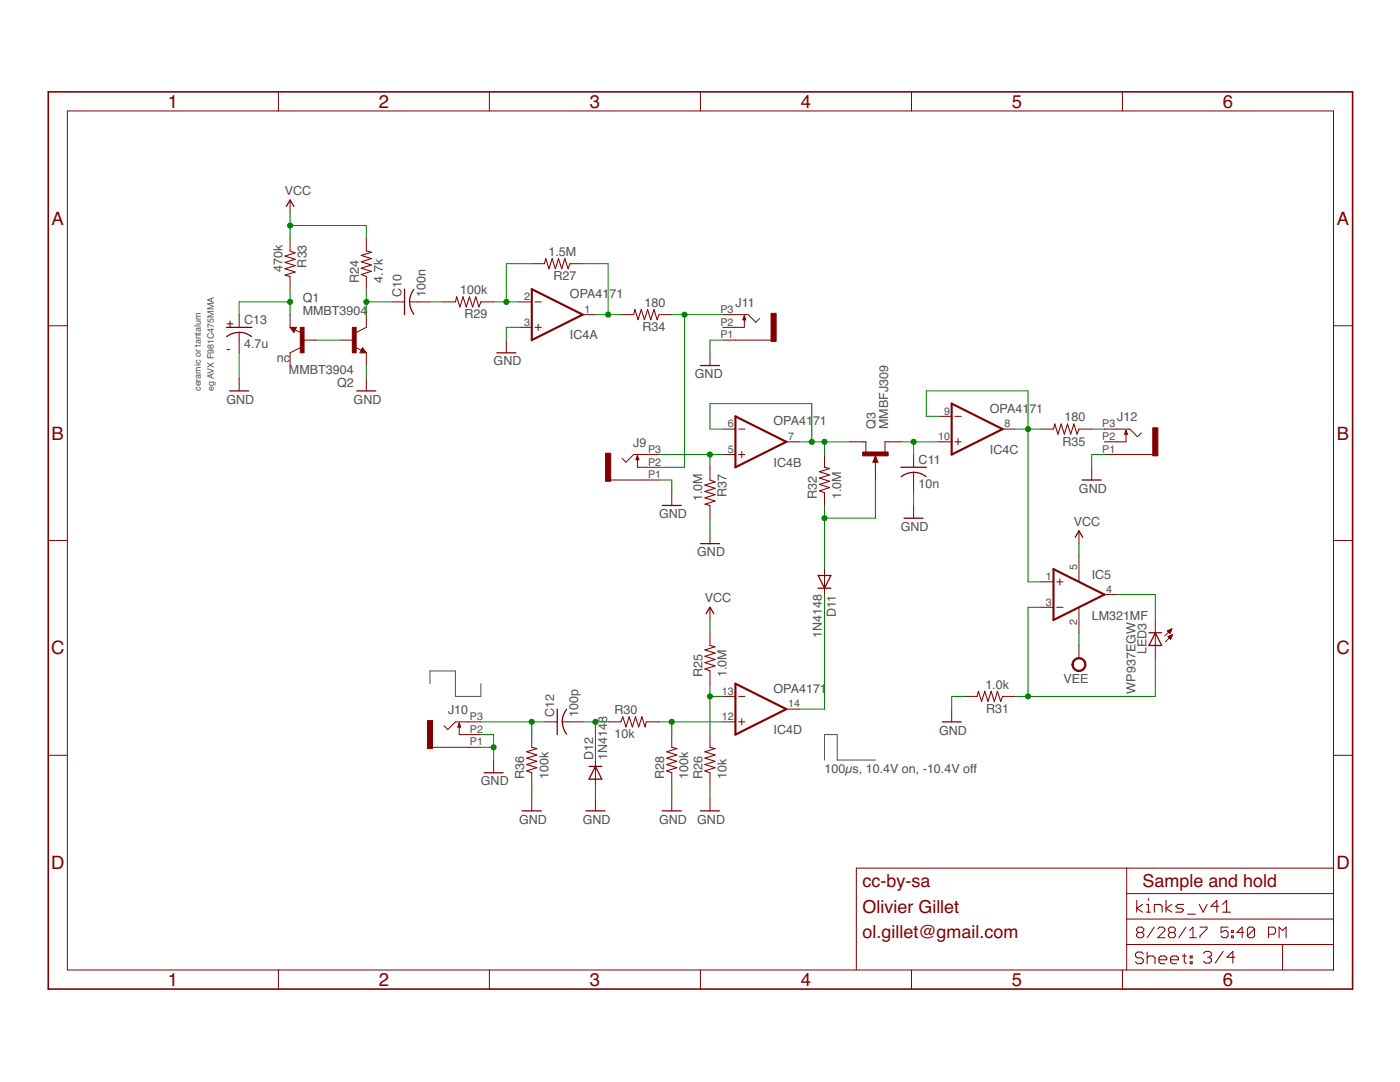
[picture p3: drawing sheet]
<svg xmlns="http://www.w3.org/2000/svg" width="279mm" height="216mm" viewBox="0 0 279 216" stroke-linecap="round" stroke-linejoin="round" font-family="sans-serif">
<path d="M85.8 136.4v-2.5h5.1v5.1h5.1v-2.6M164.5 151.7v-5.1h2.6v5.1h7.6" fill="none" stroke="#505050" stroke-width=".2"/>
<g fill="none" stroke="#800000" stroke-width=".25">
<path d="M57.1 41.2l.8-1.3 .8 1.3M80.7 57.7v5.1M82.6 57.7a4 4 0 0 0 0 5M45.2 65.3h5.1M45.8 78h3.8M47.7 66.3a3.8 3.8 0 0 1 2.5 .9M47.7 66.3l-1.5 .3-.9 .6M58.9 65.4h-.8l.6 .7 .2-.5h-.4l.2 .2M71.2 78h3.8M72.3 69.9l.2 .2h-.4l.2-.5 .6 .7h-.8M99.1 70.4h3.9M139.8 72.9h3.8"/>
<path d="M148.5 63l.3 .8h-.5zM127.2 91l.3 .7h-.5zM179.8 93.2h5.1M179.9 95.1a4 4 0 0 1 4.9 0M216 95.8h3.8M224.7 85.9l.3 .7h-.5zM132.2 100.9h3.8M139.8 108.5h3.8M163.3 114.8h2.5l-1.3 2.6zM163.3 117.4h2.5M180.4 103.4h3.8M214.6 107.2l.7-1.3 .8 1.3"/>
<path d="M140.9 122.4l.8-1.2 .8 1.2M229.3 126.3h2.5M230.6 126.3l1.2 2.5h-2.5zM91.7 144.3l.2 .8h-.5zM96.6 154.2h3.8M111.2 141.5v5.1M113.1 141.5a4 4 0 0 0 0 5M117.6 152.9h2.5M118.8 152.9l1.3 2.6h-2.5zM188 144h3.8M104.2 161.8h3.8M116.9 161.8h3.8"/>
<path d="M132.2 161.8h3.8M139.8 161.8h3.8"/>
</g>
<g fill="none" stroke="#800000" stroke-width=".2">
<path d="M55.6 18.3v3.8M97.7 18.3v3.8M139.8 18.3v3.8M181.9 18.3v3.8M224 18.3v3.8M13.4 22.1h252.7v171.4h-252.7zM57.9 39.9v2.6M57.9 47.5v2.6M57.9 55.2v2.5M73.1 47.5v2.6M73.1 55.2v2.5M106.1 52.6h2.6"/>
<path d="M113.7 52.6h2.6M9.6 65h3.8M47.7 62.8v2.5M47.7 66.3v4.1M47.7 75.5v2.5M57.9 65.3h1.3l-.5 1zM57.9 62.8v2.5M58.9 65.8l1.2 .6M59.9 69.4l-2 1v2.5M60.4 67.9h2.6M68.1 67.9h2.5M70.9 69.3l1.2 .6"/>
<path d="M72.3 69.4l.8 1h-1.3zM73.1 62.8v2.5l-2 1M73.1 70.4v2.5M73.1 75.5v2.5M78.2 60.2h2.5M81.7 60.2h4.1M88.3 60.2h2.6M96 60.2h2.5M101 67.9v2.5M103.6 65.3h2.5M103.6 60.2h2.5M106.8 65.3h1.2"/>
<path d="M106.8 60.2h1.2M107.4 64.7v1.3M116.3 62.8h2.5M123.9 62.8h2.5M131.5 62.8h2.6M141.7 70.4v2.5M144.2 62.8h5.1l1.5 1.5 .8-.8M144.2 67.9h9.7M148.5 63v2.3h-4.3M266.1 65h3.8M121.9 95.8h9.6M127.2 91v2.2h4.3"/>
<path d="M131.5 90.7h-5.1l-1.5 1.5-.7-.7M134.1 98.3v2.6M141.7 93.2v2.6M144.2 85.6h2.6M144.2 90.7h2.6M147.4 85.6h1.3M147.4 90.7h1.3M148 90.1v1.2M156.9 88.2h2.6M164.5 90.7v2.5M164.5 98.3v2.6M169.6 88.2h3.2v2"/>
<path d="M174.7 91l.5 1.2h-1zM174.7 91v4.8M179.8 88.2h-3.2v2M182.3 90.7v2.5M182.3 94.3v4M187.4 88.2h2.5M187.4 83.1h2.5M190.6 88.2h1.2M190.6 83.1h1.2M191.2 87.5v1.3M200.1 85.6h2.5M207.7 85.6h2.5"/>
<path d="M215.3 85.6h2.6M217.9 93.2v2.6M220.4 85.6h5.1l1.5 1.5 .8-.7M220.4 90.7h9.7M224.7 85.9v2.3h-4.3M9.6 107.8h3.8M141.7 100.9v2.5M141.7 105.9v2.6M164.5 113.6v5M182.3 100.9v2.5M207.7 116.1h2.5M210.9 116.1h1.3"/>
<path d="M211.5 115.5v1.2M215.3 105.9v2.6M215.3 111v5.1M220.4 118.6h2.5M266.1 107.8h3.8M141.7 121.2v2.5M141.7 126.3v2.5M141.7 133.9v2.5M144.2 139h2.6M147.4 139h1.3M192.5 139h2.5M200.1 139h2.5"/>
<path d="M207.7 121.2h2.5M210.9 121.2h1.3M215.3 121.2v5.1M215.3 128.8v2.5M230.6 123.7v7.6M233 125.9l.9-.4-.4 .9zM233.1 126h.6M233.1 125.8h.6M233.1 127h.7M233.2 126.1h.4M233.3 127.2h.5M233.3 126.2h.3"/>
<path d="M233.3 126.9h.6M233.4 125.7h.4M233.4 127.3h.3M233.4 126.3h.1M233.5 127.4h.2M233.6 127.5h.1M233.6 126.8h.3M233.6 125.6h.2M233.9 125.5l-1.4 1.4M233.9 126.7h.1M234 126.6l-1.4 1.4M234 126.6l-.4 .9"/>
<path d="M234 126.6l-.9 .4 .5 .5M9.6 150.7h3.8M86.3 149.1h9.7M91.7 144.3v2.3h4.3M96 144h-5.1l-1.5 1.6-.8-.8M98.5 151.7v2.5M106.1 146.6v2.5M106.1 154.2v2.5M106.1 159.3v2.5M108.7 144h2.5M112.2 144h4.1M118.8 151.7v5"/>
<path d="M118.8 159.3v2.5M121.4 144h2.5M129 144h2.5M134.1 146.6v2.5M134.1 154.2v2.5M134.1 159.3v2.5M141.7 146.6v2.5M141.7 154.2v2.5M141.7 159.3v2.5M144.2 144h2.6M147.4 144h1.3M148 143.4v1.3"/>
<path d="M156.9 141.5h2.6M189.9 141.5v2.5M266.1 150.7h3.8M224.9 173.2v20.3M224.9 178.3h41.2M266.1 173.2h-95.2v20.3M55.6 193.5v3.9M97.7 193.5v3.9M139.8 193.5v3.9M181.9 193.5v3.9M224 193.5v3.9M224.9 188.5h41.2"/>
<path d="M224.9 183.4h41.2M227.2 186.1l-.4-.4v-.3l.4-.4h.7l.4 .4v.3l-.4 .4M227.2 186.1l-.4 .3v.4l.4 .3h.7l.4-.3v-.4l-.4-.3M227.2 186.1h.7M230.4 185l-1.4 2.1M231.1 185.4l.3-.4h.7l.4 .4v.3l-1.4 1.4h1.4M233.5 186.1l-.3-.4v-.3l.3-.4h.7l.4 .4v.3l-.4 .4M233.5 186.1l-.3 .3v.4l.3 .3h.7l.4-.3v-.4l-.4-.3M233.5 186.1h.7M236.7 185l-1.4 2.1M237.4 187.1h1.4M237.4 185.7l.7-.7v2.1"/>
<path d="M239.5 185h1.4v.4l-1.4 1.4v.3M245.1 185h-1.4v1.1l.7-.4h.4l.3 .4v.7l-.3 .3h-.8l-.3-.3M245.8 186.8h.3v.3h-.3zM245.8 185.7h.3v.4h-.3zM248.2 186.1h-1.4l1.1-1.1v2.1M250.4 185.4l-.4-.4h-.7l-.4 .4v1.4M250.4 185.4v1.4l-.4 .3h-.7l-.4-.3M250.4 185.4l-1.5 1.4M253.2 186.4h1l.4-.3v-.7l-.4-.4h-1v2.1M255.3 187.1v-2.1l.7 .7 .7-.7v2.1M256 188.5v5"/>
</g>
<g fill="none" stroke="#800000" stroke-width=".21">
<path d="M57.9 50.1l1 .4-2 .6 2 .6-2 .7 2 .6-2 .6 2 .7-2 .6 1 .3M73.1 50.1l1 .2-2 .7 2 .6-2 .6 2 .7-2 .6 2 .6-2 .7 1 .4M108.7 52.6l.2-1 .7 2 .6-2 .6 2 .7-2 .6 2 .6-2 .7 2 .3-1M90.9 60.2l.2-1 .7 2.1 .6-2.1 .6 2.1 .7-2.1 .6 2.1 .7-2.1 .6 2.1 .4-1.1M126.4 62.8l.3-1 .6 2 .7-2 .6 2 .6-2 .7 2 .6-2 .6 2 .4-1M141.7 95.8l1 .4-2 .6 2 .6-2 .7 2 .6-2 .6 2 .7-2 .6 1 .3M164.5 93.2l1.1 .3-2.1 .6 2.1 .7-2.1 .6 2.1 .6-2.1 .7 2.1 .6-2.1 .6 1 .4M210.2 85.6l.3-1 .6 2 .7-2 .6 2 .6-2 .7 2 .6-2 .6 2 .4-1M141.7 128.8l1 .3-2 .6 2 .6-2 .7 2 .6-2 .6 2 .7-2 .6 1 .4M195 139l.3-1.1 .6 2.1 .6-2.1 .7 2.1 .6-2.1 .6 2.1 .7-2.1 .6 2.1 .4-1M106.1 149.1l1 .3-2 .6 2 .6-2 .7 2 .6-2 .6 2 .7-2 .6 1 .4M123.9 144l.4-1 .6 2.1 .7-2.1 .6 2.1 .6-2.1 .7 2.1 .6-2.1 .6 2.1 .3-1.1"/>
<path d="M134.1 149.1l1 .3-2 .6 2 .6-2 .7 2 .6-2 .6 2 .7-2 .6 1 .4M141.7 149.1l1 .3-2 .6 2 .6-2 .7 2 .6-2 .6 2 .7-2 .6 1 .4M226.9 179.7v2.3M229.2 179.3v.4M232.7 179.7v2.3M228 180.5l-1.1 .8 1.1 .7M228.2 190.4l-.4-.4h-.8l-.4 .4v.4l.4 .3h.8l.4 .4v.4l-.4 .4h-.8l-.4-.4M228.8 180.5h.4v1.5M228.8 182h.8M228.9 190v2.3M228.9 191.1l.4-.3h.8l.4 .3v1.2M230.4 182v-1.5h1.1l.4 .3v1.2"/>
<path d="M231.3 191.5h1.6v-.4l-.4-.3h-.8l-.4 .3v.8l.4 .4h.8M233.6 191.5h1.6v-.4l-.4-.3h-.8l-.4 .3v.8l.4 .4h.8M233.9 180.5l-1.2 .8 1.2 .7M236 190.8h.7M236.2 180.5h-1.1l-.4 .3 .4 .5h.7l.4 .3-.4 .4h-1.1M236.3 190.4v1.5l.4 .4M237 182.4h1.5M237.5 190.8h.4v.3h-.4zM237.5 191.9h.4v.4h-.4zM239.3 180.5l.8 1.5 .8-1.5M240.2 190.2l.4-.4h.8l.4 .4v.4l-.4 .4M241 191h.4"/>
<path d="M241.4 191l.4 .4v.4l-.4 .4h-.8l-.4-.4M243.2 180.8h-1.5l1.1-1.1v2.3M244 182h1.6M244 180.5l.8-.8v2.3M244.1 189.8l-1.6 2.4M246.4 191h-1.5l1.1-1.2v2.4"/>
</g>
<path d="M106.1 57.7l10.2 5.1-10.2 5.1zM146.8 83.1l10.1 5.1-10.1 5zM189.9 80.5l10.2 5.1-10.2 5.1zM210.2 113.6l10.2 5-10.2 5.1zM146.8 136.4l10.1 5.1-10.1 5.1z" fill="none" stroke="#800000" stroke-width=".42"/>
<path d="M214.3 131.7a1.4 1.4 0 0 1 2.2 .2 1.4 1.4 0 0 1-.8 2.1 1.4 1.4 0 0 1-1.8-1.4h.3a1.15 1.15 0 0 1 1.6-1.1 1.15 1.15 0 0 1 .3 1.9 1.15 1.15 0 0 1-1.9-.5v-.3h-.3z" fill-rule="evenodd" fill="#800000" stroke="#800000" stroke-width=".2"/>
<g fill="#800000" stroke="#800000" stroke-width=".2">
<path d="M230.1 85.4h1v5.6h-1z"/>
<path d="M120.9 90.4h1v5.6h-1z"/>
<path d="M85.3 143.8h1v5.6h-1z"/>
<path d="M153.9 62.5h1v5.6h-1z"/>
<path d="M172.2 90.2h5v.8h-5z"/>
<path d="M59.9 65.3h.8v5.1h-.8z"/>
<path d="M70.3 65.3h.8v5.1h-.8z"/>
</g>
<path d="M9.6 18.3h260.3v179.1h-260.3zM174.7 91.3l-.2 .8h.5l-.3-.6" fill="none" stroke="#800000" stroke-width=".32"/>
<g fill="none" stroke="#008000" stroke-width=".2">
<path d="M57.9 45h15.2v2.5M57.9 42.5v5M57.9 57.7v5.1M73.1 57.7v5.1M106.1 52.6h-5.1v7.6M116.3 52.6h5.1v10.2M47.7 70.4v5.1M57.9 60.2h-10.2v2.6M63 67.9h5.1M73.1 72.9v2.6M73.1 60.2h5.1M85.8 60.2h2.5"/>
<path d="M98.5 60.2h5.1M103.6 65.3h-2.6v2.6M118.8 62.8h5.1M134.1 62.8h10.1M136.6 62.8v30.4h-5.1M144.2 67.9h-2.5v2.5M131.5 90.7h12.7M131.5 95.8h2.6v2.5M141.7 90.7v2.5M144.2 85.6h-2.5v-5.1h20.3v7.7M159.5 88.2h10.1M164.5 88.2v2.5"/>
<path d="M174.7 95.8v7.6h-10.2M179.8 88.2h7.6M182.3 88.2v2.5M182.3 98.3v2.6M187.4 83.1h-2.5v-5.1h20.3v38.1h2.5M202.6 85.6h5.1M217.9 85.6h2.5M220.4 90.7h-2.5v2.5M141.7 103.4v2.5M164.5 100.9v12.7M164.5 118.6v22.9h-5M215.3 108.5v2.5"/>
<path d="M222.9 118.6h7.7v5.1M141.7 139h2.5M141.7 123.7v2.6M141.7 136.4v10.2M192.5 139h-2.6v2.5M207.7 121.2h-2.5v17.8M215.3 126.3v2.5M230.6 131.3v7.7h-28M96 149.1h2.5M96 146.6h2.5v5.1M96 144h12.7M106.1 144v2.6"/>
<path d="M106.1 156.7v2.6M116.3 144h5.1M118.8 144v7.7M118.8 156.7v2.6M131.5 144h12.7M134.1 144v2.6M134.1 156.7v2.6M141.7 156.7v2.6"/>
</g>
<g fill="#008000" stroke="#008000" stroke-width=".2">
<circle cx="98.5" cy="149.1" r=".51"/>
<circle cx="57.9" cy="45" r=".51"/>
<circle cx="205.2" cy="139" r=".51"/>
<circle cx="205.2" cy="85.6" r=".51"/>
<circle cx="121.4" cy="62.8" r=".51"/>
<circle cx="136.6" cy="62.8" r=".51"/>
<circle cx="141.7" cy="90.7" r=".51"/>
<circle cx="162" cy="88.2" r=".51"/>
<circle cx="164.5" cy="88.2" r=".51"/>
<circle cx="164.5" cy="103.4" r=".51"/>
<circle cx="182.3" cy="88.2" r=".51"/>
<circle cx="106.1" cy="144" r=".51"/>
<circle cx="118.8" cy="144" r=".51"/>
<circle cx="134.1" cy="144" r=".51"/>
<circle cx="141.7" cy="139" r=".51"/>
<circle cx="101" cy="60.2" r=".51"/>
<circle cx="57.9" cy="60.2" r=".51"/>
<circle cx="73.1" cy="60.2" r=".51"/>
</g>
<g font-size="3.7" fill="#800000">
<text x="33.5" y="21.5">1</text>
<text x="75.6" y="21.5">2</text>
<text x="117.7" y="21.5">3</text>
<text x="159.8" y="21.5">4</text>
<text x="201.9" y="21.5">5</text>
<text x="244.1" y="21.5">6</text>
<text x="10.3" y="44.9">A</text>
<text x="266.8" y="44.9">A</text>
<text x="10.3" y="87.7">B</text>
<text x="266.8" y="87.7">B</text>
<text x="10.2" y="130.6">C</text>
<text x="266.7" y="130.6">C</text>
<text x="10.2" y="173.4">D</text>
<text x="266.7" y="173.4">D</text>
<text x="33.5" y="196.7">1</text>
<text x="75.6" y="196.7">2</text>
<text x="117.7" y="196.7">3</text>
<text x="159.8" y="196.7">4</text>
<text x="201.9" y="196.7">5</text>
<text x="244.1" y="196.7">6</text>
</g>
<g font-size="3.6" fill="#800000">
<text x="172.2" y="177">cc-by-sa</text>
<text x="228" y="177">Sample and hold</text>
<text x="172.2" y="182.1">Olivier Gillet</text>
<text x="172.2" y="187.2">ol.gillet@gmail.com</text>
</g>
<g font-size="2.5" fill="#505050">
<text x="56.9" y="38.9">VCC</text>
<text x="61.2" y="53.4" transform="rotate(-90 61.2 53.4)">R33</text>
<text x="109.5" y="51.1">1.5M</text>
<text x="56.4" y="54.2" transform="rotate(-90 56.4 54.2)">470k</text>
<text x="71.6" y="56.4" transform="rotate(-90 71.6 56.4)">R24</text>
<text x="76.4" y="56.4" transform="rotate(-90 76.4 56.4)">4.7k</text>
<text x="80.1" y="59.2" transform="rotate(-90 80.1 59.2)">C10</text>
<text x="84.9" y="59.2" transform="rotate(-90 84.9 59.2)">100n</text>
<text x="91.8" y="58.7">100k</text>
<text x="110.5" y="55.9">R27</text>
<text x="113.8" y="59.5">OPA41</text>
<text x="121.6" y="59.5">71</text>
<text x="48.7" y="64.7">C13</text>
<text x="60.4" y="62.8">MMBT3904</text>
<text x="60.4" y="60.2">Q1</text>
<text x="92.7" y="63.5">R29</text>
<text x="128.6" y="61.2">180</text>
<text x="146.8" y="61.2">J11</text>
<text x="48.7" y="69.5">4.7u</text>
<text x="113.8" y="67.7">IC4A</text>
<text x="128.2" y="66">R34</text>
<text x="55.2" y="72.2">nc</text>
<text x="57.7" y="74.7">MMBT3904</text>
<text x="67.3" y="77.2">Q2</text>
<text x="98.5" y="72.9">GND</text>
<text x="138.7" y="75.5">GND</text>
<text x="45.2" y="80.5">GND</text>
<text x="70.6" y="80.5">GND</text>
<text x="197.6" y="82.3">OPA41</text>
<text x="205.4" y="82.3">71</text>
<text x="126.3" y="89.2">J9</text>
<text x="154.4" y="84.9">OPA41</text>
<text x="162.3" y="84.9">71</text>
<text x="174.7" y="85.6" transform="rotate(-90 174.7 85.6)">Q3</text>
<text x="177.2" y="85.6" transform="rotate(-90 177.2 85.6)">MMBFJ309</text>
<text x="212" y="88.9">R35</text>
<text x="212.4" y="84.1">180</text>
<text x="223" y="84.1">J12</text>
<text x="154.4" y="93.1">IC4B</text>
<text x="183.3" y="92.6">C11</text>
<text x="197.6" y="90.6">IC4C</text>
<text x="140.2" y="100.1" transform="rotate(-90 140.2 100.1)">1.0M</text>
<text x="145" y="99.1" transform="rotate(-90 145 99.1)">R37</text>
<text x="163" y="99.6" transform="rotate(-90 163 99.6)">R32</text>
<text x="167.8" y="99.6" transform="rotate(-90 167.8 99.6)">1.0M</text>
<text x="183.3" y="97.4">10n</text>
<text x="215.3" y="98.3">GND</text>
<text x="131.5" y="103.4">GND</text>
<text x="179.8" y="105.9">GND</text>
<text x="214.3" y="104.9">VCC</text>
<text x="139.1" y="111">GND</text>
<text x="217.9" y="115.5">IC5</text>
<text x="140.7" y="120.2">VCC</text>
<text x="166.8" y="123" transform="rotate(-90 166.8 123)">D11</text>
<text x="217.9" y="123.7">LM321MF</text>
<text x="164" y="127.4" transform="rotate(-90 164 127.4)">1N4148</text>
<text x="228.8" y="130.5" transform="rotate(-90 228.8 130.5)">LED3</text>
<text x="140.2" y="135.1" transform="rotate(-90 140.2 135.1)">R25</text>
<text x="145" y="135.1" transform="rotate(-90 145 135.1)">1.0M</text>
<text x="196.6" y="137.4">1.0k</text>
<text x="212.2" y="136.3">VEE</text>
<text x="89.4" y="142.5">J10</text>
<text x="110.6" y="143" transform="rotate(-90 110.6 143)">C12</text>
<text x="115.4" y="143" transform="rotate(-90 115.4 143)">100p</text>
<text x="122.6" y="142.5">R30</text>
<text x="154.4" y="138.2">OPA4171</text>
<text x="196.8" y="142.2">R31</text>
<text x="226.6" y="138.4" transform="rotate(-90 226.6 138.4)">WP937EGW</text>
<text x="122.6" y="147.3">10k</text>
<text x="154.4" y="146.4">IC4D</text>
<text x="187.4" y="146.6">GND</text>
<text x="104.6" y="155.5" transform="rotate(-90 104.6 155.5)">R36</text>
<text x="109.4" y="155.5" transform="rotate(-90 109.4 155.5)">100k</text>
<text x="118.3" y="151.6" transform="rotate(-90 118.3 151.6)">D12</text>
<text x="121.1" y="151.6" transform="rotate(-90 121.1 151.6)">1N4148</text>
<text x="132.6" y="155.5" transform="rotate(-90 132.6 155.5)">R28</text>
<text x="137.4" y="155.5" transform="rotate(-90 137.4 155.5)">100k</text>
<text x="140.2" y="155.5" transform="rotate(-90 140.2 155.5)">R26</text>
<text x="145" y="155.5" transform="rotate(-90 145 155.5)">10k</text>
<text x="164.5" y="154.2">100µs, 10.4V on, -10.4V off</text>
<text x="96" y="156.7">GND</text>
<text x="103.6" y="164.3">GND</text>
<text x="116.3" y="164.3">GND</text>
<text x="131.5" y="164.3">GND</text>
<text x="139.1" y="164.3">GND</text>
</g>
<g font-size="2.5" fill="#800000">
<text x="45.2" y="65.3">+</text>
<text x="45.2" y="70.4">-</text>
</g>
<g font-size="2.1" fill="#505050">
<text x="104.6" y="59.9">2</text>
<text x="104.6" y="65">3</text>
<text x="116.6" y="62.4">1</text>
<text x="143.8" y="62.4">P3</text>
<text x="143.8" y="65">P2</text>
<text x="143.8" y="67.5">P1</text>
<text x="188.4" y="82.7">9</text>
<text x="145.2" y="85.3">6</text>
<text x="157.3" y="87.8">7</text>
<text x="187.2" y="87.8">10</text>
<text x="200.5" y="85.3">8</text>
<text x="220" y="85.3">P3</text>
<text x="220" y="87.8">P2</text>
<text x="129.3" y="95.4">P1</text>
<text x="129.3" y="90.3">P3</text>
<text x="129.3" y="92.9">P2</text>
<text x="145.2" y="90.3">5</text>
<text x="220" y="90.3">P1</text>
<text x="215" y="113.8" transform="rotate(-90 215 113.8)">5</text>
<text x="208.7" y="115.7">1</text>
<text x="220.8" y="118.3">4</text>
<text x="208.7" y="120.8">3</text>
<text x="215" y="124.7" transform="rotate(-90 215 124.7)">2</text>
<text x="93.8" y="143.7">P3</text>
<text x="144" y="138.6">13</text>
<text x="144" y="143.7">12</text>
<text x="157.3" y="141.1">14</text>
<text x="93.8" y="148.8">P1</text>
<text x="93.8" y="146.2">P2</text>
</g>
<g font-size="1.8" fill="#505050">
<text x="40.1" y="78" transform="rotate(-90 40.1 78)">ceramic or tantalum</text>
<text x="42.6" y="78" transform="rotate(-90 42.6 78)">eg AVX F981C475MMA</text>
</g>
</svg>
